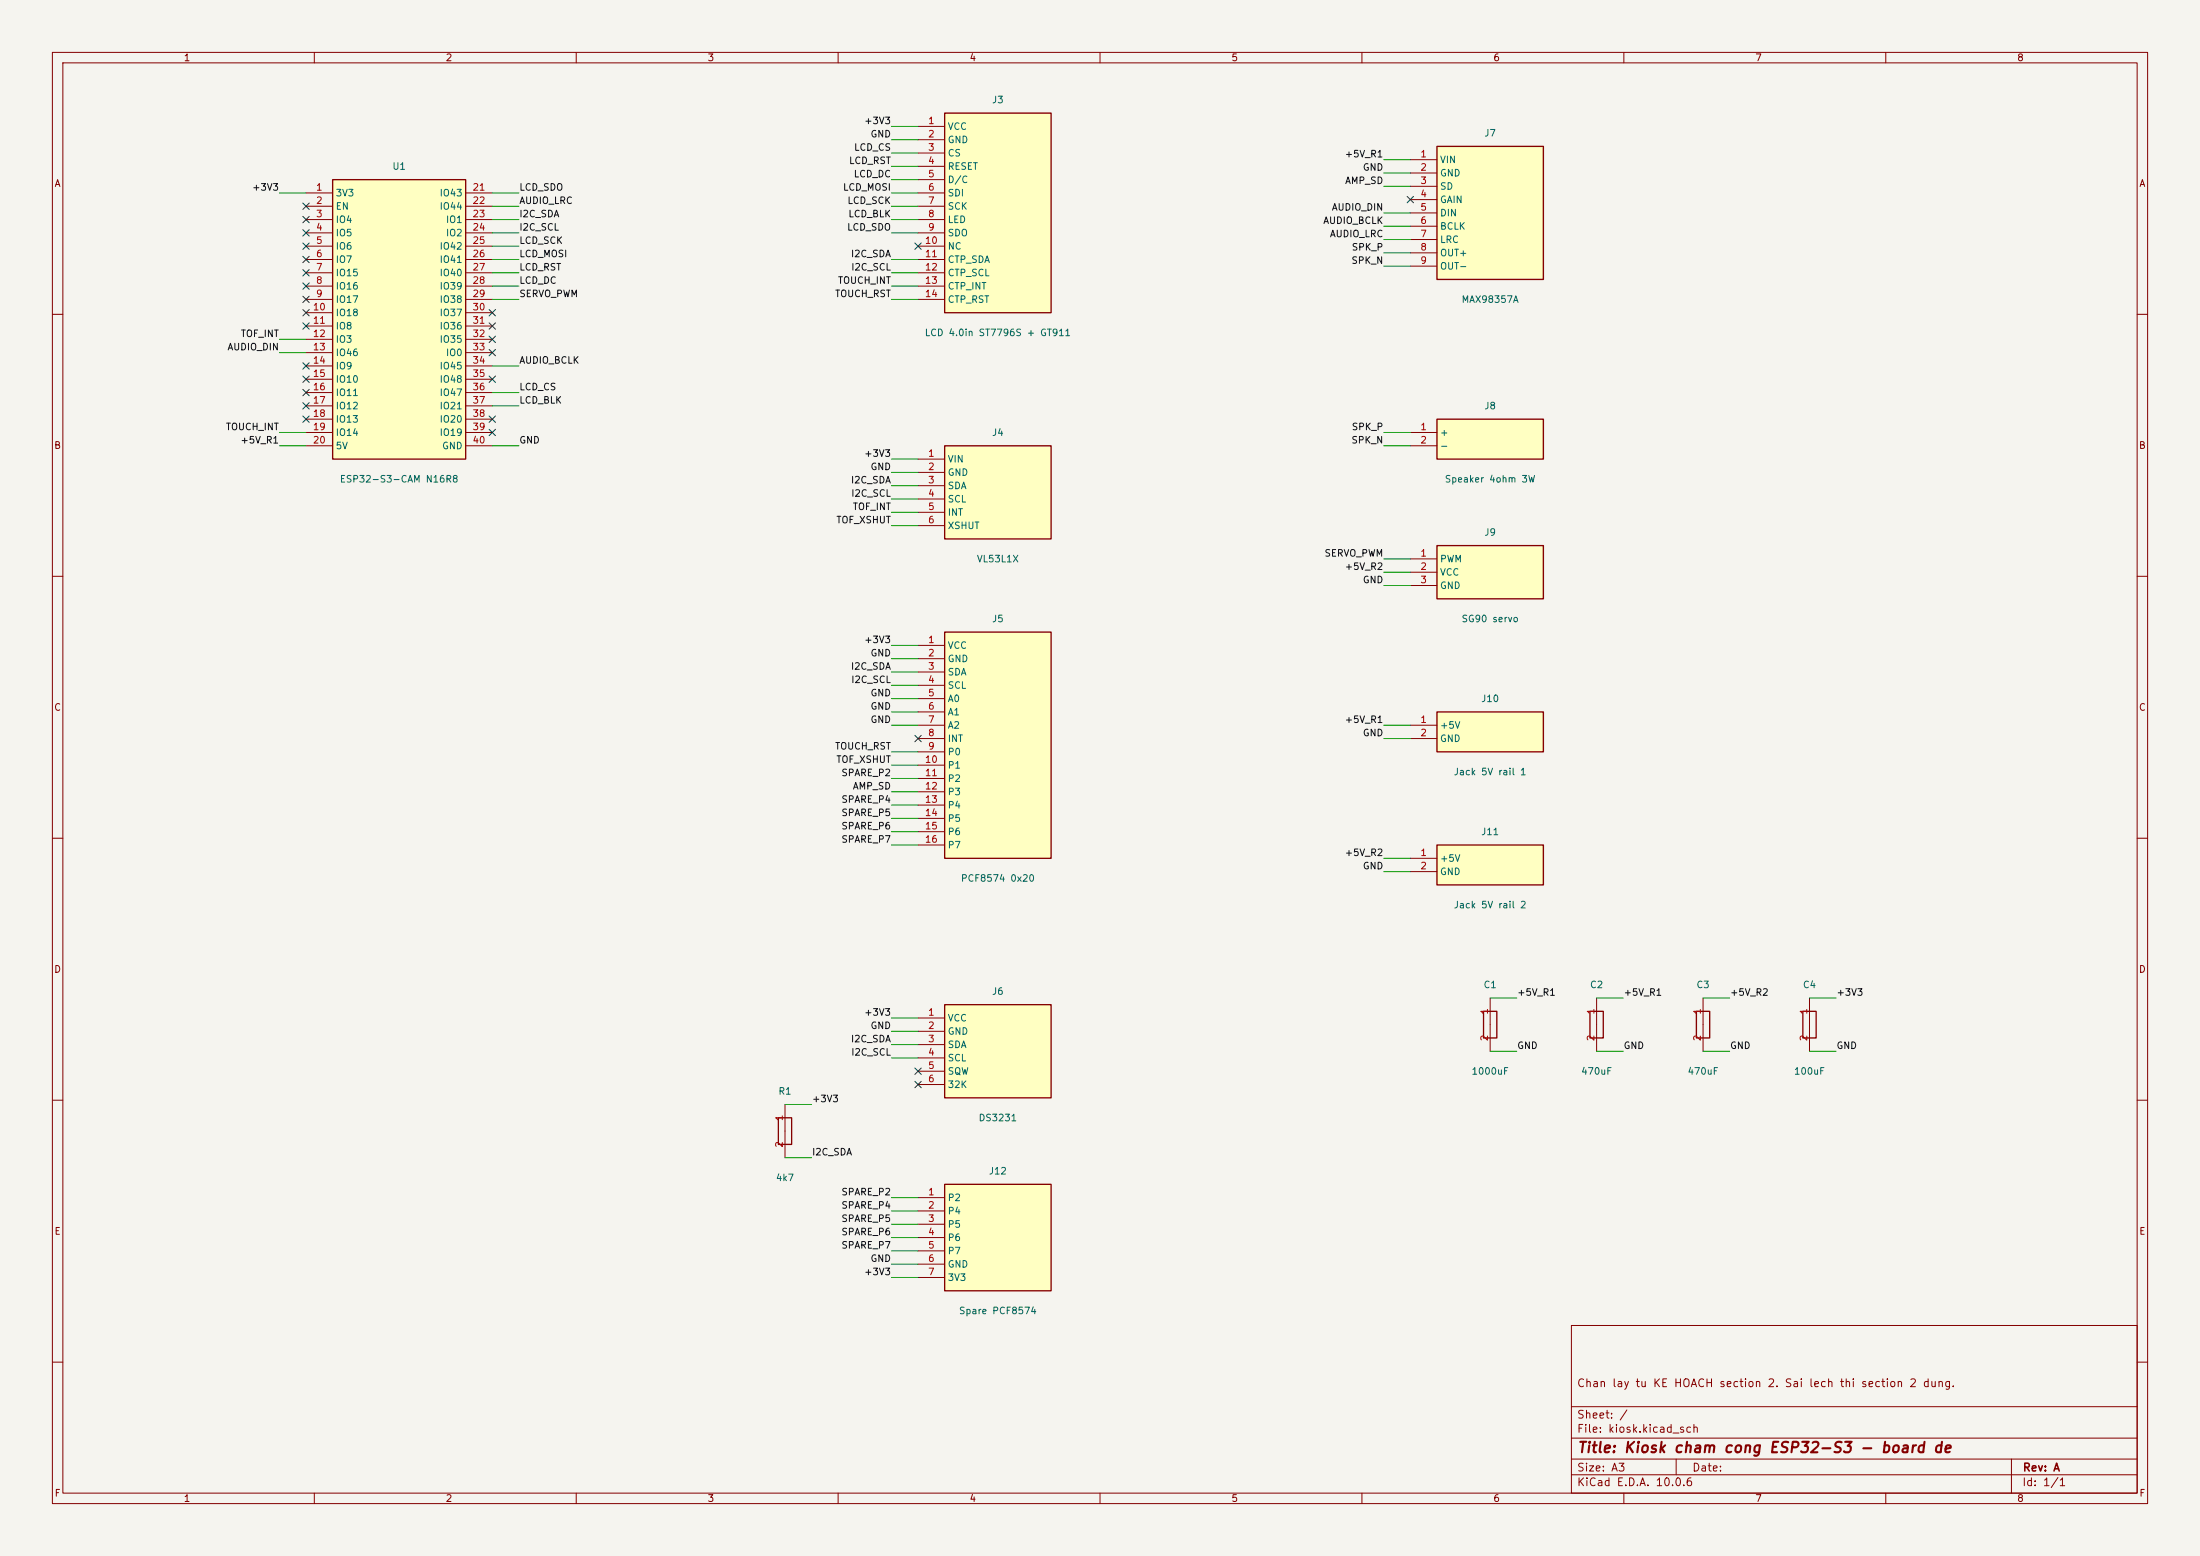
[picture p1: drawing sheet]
<svg xmlns="http://www.w3.org/2000/svg" width="420mm" height="297mm" viewBox="0 0 420 297" stroke-linecap="round" stroke-linejoin="round" font-family="sans-serif">
<path d="M0 0h420v297h-420z" fill="#f5f4ef" stroke="#f5f4ef" stroke-width=".19"/>
<g fill="none" stroke="#840000" stroke-width=".19">
<path d="M10 10h400v277h-400zM12 12h396v273h-396zM60 10v2M110 10v2M160 10v2M210 10v2M260 10v2M310 10v2M360 10v2M10 60h2M408 60h2M10 110h2"/>
<path d="M408 110h2M10 160h2M408 160h2M10 210h2M408 210h2M300 253h108v32h-108zM10 260h2M300 278.5h108M300 274.5h108M300 268.5h108M320 278.5v3M384 278.5v6.5"/>
<path d="M408 260h2M60 285v2M110 285v2M160 285v2M210 285v2M260 285v2M300 281.5h108M310 285v2M360 285v2"/>
</g>
<path d="M274.3 104.1h20.3v10.2h-20.3z" fill="#ffffc2"/>
<path d="M274.3 104.1h20.3v10.2h-20.3z" fill="none" stroke="#840000" stroke-width=".25"/>
<path d="M269.2 106.7h5.1M269.2 109.2h5.1M269.2 111.8h5.1" fill="none" stroke="#840000" stroke-width=".19"/>
<path d="M274.3 80h20.3v7.6h-20.3z" fill="#ffffc2"/>
<path d="M274.3 80h20.3v7.6h-20.3zM303.5 193h2.6v5.1h-2.6zM344.2 193h2.5v5.1h-2.5z" fill="none" stroke="#840000" stroke-width=".25"/>
<path d="M269.2 82.6h5.1M269.2 85.1h5.1M304.8 190.5v10.2M345.4 190.5v10.2" fill="none" stroke="#840000" stroke-width=".19"/>
<path d="M180.3 85.1h20.4v17.8h-20.4z" fill="#ffffc2"/>
<path d="M180.3 85.1h20.4v17.8h-20.4z" fill="none" stroke="#840000" stroke-width=".25"/>
<path d="M175.3 87.6h5M175.3 90.2h5M175.3 92.7h5M175.3 95.3h5M175.3 97.8h5M175.3 100.3h5" fill="none" stroke="#840000" stroke-width=".19"/>
<path d="M274.3 161.3h20.3v7.6h-20.3z" fill="#ffffc2"/>
<path d="M274.3 161.3h20.3v7.6h-20.3z" fill="none" stroke="#840000" stroke-width=".25"/>
<path d="M269.2 163.8h5.1M269.2 166.4h5.1" fill="none" stroke="#840000" stroke-width=".19"/>
<path d="M180.3 120.7h20.4v43.1h-20.4z" fill="#ffffc2"/>
<path d="M180.3 120.7h20.4v43.1h-20.4zM148.6 213.4h2.5v5h-2.5z" fill="none" stroke="#840000" stroke-width=".25"/>
<g fill="none" stroke="#840000" stroke-width=".19">
<path d="M175.3 123.2h5M175.3 125.7h5M175.3 128.3h5M175.3 130.8h5M175.3 133.4h5M175.3 135.9h5M175.3 138.4h5M175.3 141h5M175.3 143.5h5M175.3 146.1h5M175.3 148.6h5M175.3 151.1h5"/>
<path d="M175.3 153.7h5M175.3 156.2h5M175.3 158.8h5M175.3 161.3h5M149.9 210.8v10.2"/>
</g>
<path d="M180.3 191.8h20.4v17.8h-20.4z" fill="#ffffc2"/>
<path d="M180.3 191.8h20.4v17.8h-20.4z" fill="none" stroke="#840000" stroke-width=".25"/>
<path d="M175.3 194.3h5M175.3 196.9h5M175.3 199.4h5M175.3 201.9h5M175.3 204.5h5M175.3 207h5" fill="none" stroke="#840000" stroke-width=".19"/>
<path d="M180.3 226.1h20.4v20.3h-20.4z" fill="#ffffc2"/>
<path d="M180.3 226.1h20.4v20.3h-20.4z" fill="none" stroke="#840000" stroke-width=".25"/>
<path d="M175.3 228.6h5M175.3 231.1h5M175.3 233.7h5M175.3 236.2h5M175.3 238.8h5M175.3 241.3h5M175.3 243.8h5" fill="none" stroke="#840000" stroke-width=".19"/>
<path d="M274.3 27.9h20.3v25.4h-20.3z" fill="#ffffc2"/>
<path d="M274.3 27.9h20.3v25.4h-20.3zM283.2 193h2.5v5.1h-2.5zM323.8 193h2.6v5.1h-2.6z" fill="none" stroke="#840000" stroke-width=".25"/>
<path d="M269.2 30.5h5.1M269.2 33h5.1M269.2 35.6h5.1M269.2 38.1h5.1M269.2 40.6h5.1M269.2 43.2h5.1M269.2 45.7h5.1M269.2 48.3h5.1M269.2 50.8h5.1M284.5 190.5v10.2M325.1 190.5v10.2" fill="none" stroke="#840000" stroke-width=".19"/>
<path d="M274.3 135.9h20.3v7.6h-20.3z" fill="#ffffc2"/>
<path d="M274.3 135.9h20.3v7.6h-20.3z" fill="none" stroke="#840000" stroke-width=".25"/>
<path d="M269.2 138.4h5.1M269.2 141h5.1" fill="none" stroke="#840000" stroke-width=".19"/>
<path d="M63.5 34.3h25.4v53.3h-25.4z" fill="#ffffc2"/>
<path d="M63.5 34.3h25.4v53.3h-25.4z" fill="none" stroke="#840000" stroke-width=".25"/>
<g fill="none" stroke="#840000" stroke-width=".19">
<path d="M58.4 36.8h5.1M58.4 39.4h5.1M88.9 36.8h5.1M88.9 39.4h5.1M58.4 41.9h5.1M58.4 44.5h5.1M58.4 47h5.1M58.4 49.5h5.1M58.4 52.1h5.1M58.4 54.6h5.1M58.4 57.2h5.1M58.4 59.7h5.1"/>
<path d="M88.9 41.9h5.1M88.9 44.5h5.1M88.9 47h5.1M88.9 49.5h5.1M88.9 52.1h5.1M88.9 54.6h5.1M88.9 57.2h5.1M88.9 59.7h5.1M58.4 62.2h5.1M58.4 64.8h5.1M58.4 67.3h5.1M58.4 69.9h5.1"/>
<path d="M58.4 72.4h5.1M58.4 74.9h5.1M58.4 77.5h5.1M88.9 62.2h5.1M88.9 64.8h5.1M88.9 67.3h5.1M88.9 69.9h5.1M88.9 72.4h5.1M88.9 74.9h5.1M88.9 77.5h5.1M58.4 80h5.1M58.4 82.6h5.1"/>
<path d="M58.4 85.1h5.1M88.9 80h5.1M88.9 82.6h5.1M88.9 85.1h5.1"/>
</g>
<path d="M180.3 21.6h20.4v38.1h-20.4z" fill="#ffffc2"/>
<path d="M180.3 21.6h20.4v38.1h-20.4z" fill="none" stroke="#840000" stroke-width=".25"/>
<g fill="none" stroke="#840000" stroke-width=".19">
<path d="M175.3 24.1h5M175.3 26.7h5M175.3 29.2h5M175.3 31.8h5M175.3 34.3h5M175.3 36.8h5M175.3 39.4h5M175.3 41.9h5M175.3 44.5h5M175.3 47h5M175.3 49.5h5M175.3 52.1h5"/>
<path d="M175.3 54.6h5M175.3 57.2h5"/>
</g>
<g fill="none" stroke="#009600" stroke-width=".19">
<path d="M53.3 36.8h5.1M94 36.8h5.1M94 39.4h5.1M170.2 36.8h5.1M170.2 39.4h5.1M170.2 31.8h5.1M170.2 24.1h5.1M170.2 26.7h5.1M170.2 29.2h5.1M170.2 34.3h5.1M264.2 35.6h5M264.2 30.5h5"/>
<path d="M264.2 33h5M94 41.9h5.1M94 44.5h5.1M94 47h5.1M94 49.5h5.1M94 54.6h5.1M94 57.2h5.1M94 52.1h5.1M170.2 41.9h5.1M170.2 44.5h5.1M170.2 49.5h5.1M170.2 54.6h5.1"/>
<path d="M170.2 57.2h5.1M170.2 52.1h5.1M264.2 50.8h5M264.2 40.6h5M264.2 43.2h5M264.2 45.7h5M264.2 48.3h5M53.3 64.8h5.1M53.3 67.3h5.1M94 69.9h5.1M94 74.9h5.1M94 77.5h5.1"/>
<path d="M53.3 82.6h5.1M53.3 85.1h5.1M94 85.1h5.1M170.2 97.8h5.1M170.2 90.2h5.1M170.2 92.7h5.1M170.2 95.3h5.1M170.2 87.6h5.1M264.2 82.6h5M264.2 85.1h5M170.2 100.3h5.1M264.2 111.8h5"/>
<path d="M264.2 106.7h5M264.2 109.2h5M170.2 125.7h5.1M170.2 123.2h5.1M170.2 138.4h5.1M170.2 130.8h5.1M170.2 133.4h5.1M170.2 135.9h5.1M170.2 128.3h5.1M264.2 138.4h5M170.2 143.5h5.1M170.2 158.8h5.1"/>
<path d="M170.2 146.1h5.1M170.2 148.6h5.1M170.2 151.1h5.1M170.2 153.7h5.1M170.2 156.2h5.1M264.2 141h5M170.2 161.3h5.1M264.2 166.4h5M264.2 163.8h5M170.2 194.3h5.1M170.2 196.9h5.1M170.2 199.4h5.1"/>
<path d="M284.5 190.5h5.1M304.8 190.5h5.1M325.1 190.5h5.1M345.4 190.5h5.1M149.9 210.8h5M170.2 201.9h5.1M284.5 200.7h5.1M304.8 200.7h5.1M325.1 200.7h5.1M345.4 200.7h5.1M149.9 221h5M170.2 228.6h5.1"/>
<path d="M170.2 231.1h5.1M170.2 233.7h5.1M170.2 236.2h5.1M170.2 238.8h5.1M170.2 241.3h5.1M170.2 243.8h5.1"/>
</g>
<g fill="none" stroke="#000084" stroke-width=".19">
<path d="M57.8 38.8l1.2 1.2M59 38.8l-1.2 1.2M268.6 37.5l1.2 1.2M269.8 37.5l-1.2 1.2M57.8 54l1.2 1.2M57.8 56.5l1.2 1.3M57.8 59.1l1.2 1.2M57.8 51.5l1.2 1.2M57.8 48.9l1.2 1.2M57.8 41.3l1.2 1.2M57.8 43.8l1.2 1.3M57.8 46.4l1.2 1.2"/>
<path d="M59 54l-1.2 1.2M59 56.5l-1.2 1.3M59 59.1l-1.2 1.2M59 51.5l-1.2 1.2M59 48.9l-1.2 1.2M59 41.3l-1.2 1.2M59 43.8l-1.2 1.3M59 46.4l-1.2 1.2M93.4 59.1l1.2 1.2M94.6 59.1l-1.2 1.2M174.7 46.4l1.2 1.2M175.9 46.4l-1.2 1.2"/>
<path d="M57.8 71.8l1.2 1.2M57.8 74.3l1.2 1.2M57.8 76.9l1.2 1.2M57.8 79.4l1.2 1.2M57.8 61.6l1.2 1.2M57.8 69.2l1.2 1.3M59 71.8l-1.2 1.2M59 74.3l-1.2 1.2M59 76.9l-1.2 1.2M59 79.4l-1.2 1.2M59 61.6l-1.2 1.2M59 69.2l-1.2 1.3"/>
<path d="M93.4 61.6l1.2 1.2M93.4 64.2l1.2 1.2M93.4 66.7l1.2 1.2M93.4 71.8l1.2 1.2M93.4 79.4l1.2 1.2M94.6 61.6l-1.2 1.2M94.6 64.2l-1.2 1.2M94.6 66.7l-1.2 1.2M94.6 71.8l-1.2 1.2M94.6 79.4l-1.2 1.2M93.4 81.9l1.2 1.3M94.6 81.9l-1.2 1.3"/>
<path d="M174.7 140.4l1.2 1.2M175.9 140.4l-1.2 1.2M174.7 203.9l1.2 1.2M174.7 206.4l1.2 1.2M175.9 203.9l-1.2 1.2M175.9 206.4l-1.2 1.2"/>
</g>
<text font-size="2" fill="#840000" x="301" y="277.8">Title: Kiosk cham cong ESP32-S3 - board de</text>
<g font-size="1.5" fill="#840000">
<text x="300.9" y="265.1">Chan lay tu KE HOACH section 2. Sai lech thi section 2 dung.</text>
<text x="300.9" y="273.8">File: kiosk.kicad_sch</text>
<text x="300.9" y="271.1">Sheet: /</text>
<text x="300.9" y="281.2">Size: A3</text>
<text x="322.9" y="281.2">Date:</text>
<text x="386" y="281.2">Rev: A</text>
<text x="300.9" y="284">KiCad E.D.A. 10.0.6</text>
<text x="385.9" y="284">Id: 1/1</text>
</g>
<g font-size="1.3" fill="#840000">
<text x="35" y="12">1</text>
<text x="85" y="12">2</text>
<text x="135" y="12">3</text>
<text x="185" y="12">4</text>
<text x="235" y="12">5</text>
<text x="285" y="12">6</text>
<text x="335" y="12">7</text>
<text x="385" y="12">8</text>
<text x="10.3" y="36">A</text>
<text x="408.3" y="36">A</text>
<text x="10.2" y="86">B</text>
<text x="408.2" y="86">B</text>
<text x="10.2" y="136">C</text>
<text x="408.2" y="136">C</text>
<text x="10.2" y="186">D</text>
<text x="408.2" y="186">D</text>
<text x="10.3" y="236">E</text>
<text x="408.3" y="236">E</text>
<text x="10.3" y="286">F</text>
<text x="35" y="287">1</text>
<text x="85" y="287">2</text>
<text x="135" y="287">3</text>
<text x="185" y="287">4</text>
<text x="235" y="287">5</text>
<text x="285" y="287">6</text>
<text x="335" y="287">7</text>
<text x="385" y="287">8</text>
<text x="408.3" y="286">F</text>
</g>
<g font-size="1.3" fill="#a90000">
<text x="177.1" y="24">1</text>
<text x="177.1" y="26.5">2</text>
<text x="177.1" y="29.1">3</text>
<text x="177.1" y="31.6">4</text>
<text x="177.1" y="34.2">5</text>
<text x="271" y="30.3">1</text>
<text x="271" y="32.9">2</text>
<text x="271" y="35.4">3</text>
<text x="60.2" y="36.7">1</text>
<text x="60.2" y="39.2">2</text>
<text x="60.2" y="41.8">3</text>
<text x="90.1" y="36.7">21</text>
<text x="90.1" y="39.2">22</text>
<text x="90.1" y="41.8">23</text>
<text x="177.1" y="36.7">6</text>
<text x="177.1" y="39.2">7</text>
<text x="177.1" y="41.8">8</text>
<text x="271" y="38">4</text>
<text x="271" y="40.5">5</text>
<text x="60.2" y="44.3">4</text>
<text x="60.2" y="46.9">5</text>
<text x="90.1" y="44.3">24</text>
<text x="90.1" y="46.9">25</text>
<text x="176.5" y="46.9">10</text>
<text x="177.1" y="44.3">9</text>
<text x="271" y="43">6</text>
<text x="271" y="45.6">7</text>
<text x="60.2" y="49.4">6</text>
<text x="60.2" y="51.9">7</text>
<text x="90.1" y="49.4">26</text>
<text x="90.1" y="51.9">27</text>
<text x="176.5" y="49.4">11</text>
<text x="176.5" y="51.9">12</text>
<text x="271" y="48.1">8</text>
<text x="271" y="50.7">9</text>
<text x="59.6" y="59.6">10</text>
<text x="60.2" y="54.5">8</text>
<text x="60.2" y="57">9</text>
<text x="90.1" y="54.5">28</text>
<text x="90.1" y="57">29</text>
<text x="90.1" y="59.6">30</text>
<text x="176.5" y="54.5">13</text>
<text x="176.5" y="57">14</text>
<text x="59.6" y="62.1">11</text>
<text x="59.6" y="64.6">12</text>
<text x="90.1" y="62.1">31</text>
<text x="90.1" y="64.6">32</text>
<text x="59.6" y="67.2">13</text>
<text x="59.6" y="69.7">14</text>
<text x="90.1" y="67.2">33</text>
<text x="90.1" y="69.7">34</text>
<text x="59.6" y="72.3">15</text>
<text x="59.6" y="74.8">16</text>
<text x="59.6" y="77.3">17</text>
<text x="90.1" y="72.3">35</text>
<text x="90.1" y="74.8">36</text>
<text x="90.1" y="77.3">37</text>
<text x="59.6" y="79.9">18</text>
<text x="59.6" y="82.4">19</text>
<text x="90.1" y="79.9">38</text>
<text x="90.1" y="82.4">39</text>
<text x="271" y="82.4">1</text>
<text x="59.6" y="85">20</text>
<text x="90.1" y="85">40</text>
<text x="177.1" y="87.5">1</text>
<text x="271" y="85">2</text>
<text x="177.1" y="90">2</text>
<text x="177.1" y="92.6">3</text>
<text x="177.1" y="95.1">4</text>
<text x="177.1" y="97.7">5</text>
<text x="177.1" y="100.2">6</text>
<text x="271" y="106.5">1</text>
<text x="271" y="109.1">2</text>
<text x="271" y="111.6">3</text>
<text x="177.1" y="123.1">1</text>
<text x="177.1" y="125.6">2</text>
<text x="177.1" y="128.1">3</text>
<text x="177.1" y="130.7">4</text>
<text x="177.1" y="133.2">5</text>
<text x="177.1" y="135.8">6</text>
<text x="177.1" y="138.3">7</text>
<text x="177.1" y="140.8">8</text>
<text x="177.1" y="143.4">9</text>
<text x="271" y="138.3">1</text>
<text x="271" y="140.8">2</text>
<text x="176.5" y="145.9">10</text>
<text x="176.5" y="148.5">11</text>
<text x="176.5" y="151">12</text>
<text x="176.5" y="153.5">13</text>
<text x="176.5" y="156.1">14</text>
<text x="176.5" y="158.6">15</text>
<text x="176.5" y="161.2">16</text>
<text x="271" y="163.7">1</text>
<text x="271" y="166.2">2</text>
<text x="177.1" y="194.2">1</text>
<text x="177.1" y="196.7">2</text>
<text x="284.3" y="193.8" transform="rotate(-90 284.3 193.8)">1</text>
<text x="304.7" y="193.8" transform="rotate(-90 304.7 193.8)">1</text>
<text x="325" y="193.8" transform="rotate(-90 325 193.8)">1</text>
<text x="345.3" y="193.8" transform="rotate(-90 345.3 193.8)">1</text>
<text x="177.1" y="199.3">3</text>
<text x="177.1" y="201.8">4</text>
<text x="284.3" y="198.9" transform="rotate(-90 284.3 198.9)">2</text>
<text x="304.7" y="198.9" transform="rotate(-90 304.7 198.9)">2</text>
<text x="325" y="198.9" transform="rotate(-90 325 198.9)">2</text>
<text x="345.3" y="198.9" transform="rotate(-90 345.3 198.9)">2</text>
<text x="177.1" y="204.3">5</text>
<text x="177.1" y="206.9">6</text>
<text x="149.7" y="214.1" transform="rotate(-90 149.7 214.1)">1</text>
<text x="149.7" y="219.2" transform="rotate(-90 149.7 219.2)">2</text>
<text x="177.1" y="228.5">1</text>
<text x="177.1" y="231">2</text>
<text x="177.1" y="233.5">3</text>
<text x="177.1" y="236.1">4</text>
<text x="177.1" y="238.6">5</text>
<text x="177.1" y="241.2">6</text>
<text x="177.1" y="243.7">7</text>
</g>
<g font-size="1.3" fill="#006464">
<text x="189.3" y="20">J3</text>
<text x="180.8" y="25.1">VCC</text>
<text x="180.8" y="27.6">GND</text>
<text x="283.3" y="26.4">J7</text>
<text x="74.8" y="32.7">U1</text>
<text x="180.8" y="30.2">CS</text>
<text x="180.8" y="32.7">RESET</text>
<text x="180.8" y="35.3">D/C</text>
<text x="274.8" y="31.4">VIN</text>
<text x="274.8" y="34">GND</text>
<text x="64" y="37.8">3V3</text>
<text x="64" y="40.3">EN</text>
<text x="83.8" y="37.8">IO43</text>
<text x="83.8" y="40.3">IO44</text>
<text x="180.8" y="37.8">SDI</text>
<text x="180.8" y="40.3">SCK</text>
<text x="274.8" y="36.5">SD</text>
<text x="274.8" y="39.1">GAIN</text>
<text x="274.8" y="41.6">DIN</text>
<text x="64" y="42.9">IO4</text>
<text x="64" y="45.4">IO5</text>
<text x="64" y="48">IO6</text>
<text x="83.8" y="48">IO42</text>
<text x="85" y="42.9">IO1</text>
<text x="85" y="45.4">IO2</text>
<text x="180.8" y="42.9">LED</text>
<text x="180.8" y="45.4">SDO</text>
<text x="180.8" y="48">NC</text>
<text x="274.8" y="44.1">BCLK</text>
<text x="274.8" y="46.7">LRC</text>
<text x="64" y="50.5">IO7</text>
<text x="64" y="53">IO15</text>
<text x="83.8" y="50.5">IO41</text>
<text x="83.8" y="53">IO40</text>
<text x="180.8" y="50.5">CTP_SDA</text>
<text x="180.8" y="53">CTP_SCL</text>
<text x="274.8" y="49.2">OUT+</text>
<text x="274.8" y="51.8">OUT-</text>
<text x="64" y="55.6">IO16</text>
<text x="64" y="58.1">IO17</text>
<text x="83.8" y="55.6">IO39</text>
<text x="83.8" y="58.1">IO38</text>
<text x="180.8" y="55.6">CTP_INT</text>
<text x="180.8" y="58.1">CTP_RST</text>
<text x="278.9" y="58.1">MAX98357A</text>
<text x="64" y="60.7">IO18</text>
<text x="64" y="63.2">IO8</text>
<text x="64" y="65.7">IO3</text>
<text x="83.8" y="60.7">IO37</text>
<text x="83.8" y="63.2">IO36</text>
<text x="83.8" y="65.7">IO35</text>
<text x="176.4" y="64.5">LCD 4.0in ST7796S + GT911</text>
<text x="64" y="68.3">IO46</text>
<text x="64" y="70.8">IO9</text>
<text x="83.8" y="70.8">IO45</text>
<text x="85" y="68.3">IO0</text>
<text x="64" y="73.4">IO10</text>
<text x="64" y="75.9">IO11</text>
<text x="83.8" y="73.4">IO48</text>
<text x="83.8" y="75.9">IO47</text>
<text x="64" y="78.4">IO12</text>
<text x="64" y="81">IO13</text>
<text x="64" y="83.5">IO14</text>
<text x="83.8" y="78.4">IO21</text>
<text x="83.8" y="81">IO20</text>
<text x="83.8" y="83.5">IO19</text>
<text x="189.3" y="83.5">J4</text>
<text x="274.8" y="83.5">+</text>
<text x="283.3" y="78.4">J8</text>
<text x="64" y="86.1">5V</text>
<text x="84.3" y="86.1">GND</text>
<text x="180.8" y="88.6">VIN</text>
<text x="274.8" y="86.1">-</text>
<text x="64.8" y="92.4">ESP32-S3-CAM N16R8</text>
<text x="180.8" y="91.1">GND</text>
<text x="180.8" y="93.7">SDA</text>
<text x="275.7" y="92.4">Speaker 4ohm 3W</text>
<text x="180.8" y="96.2">SCL</text>
<text x="180.8" y="98.8">INT</text>
<text x="180.8" y="101.3">XSHUT</text>
<text x="186.4" y="107.6">VL53L1X</text>
<text x="274.8" y="107.6">PWM</text>
<text x="283.3" y="102.6">J9</text>
<text x="274.8" y="110.2">VCC</text>
<text x="274.8" y="112.7">GND</text>
<text x="189.3" y="119.1">J5</text>
<text x="278.9" y="119.1">SG90 servo</text>
<text x="180.8" y="124.2">VCC</text>
<text x="180.8" y="126.7">GND</text>
<text x="180.8" y="129.2">SDA</text>
<text x="180.8" y="131.8">SCL</text>
<text x="180.8" y="134.3">A0</text>
<text x="180.8" y="136.9">A1</text>
<text x="282.7" y="134.3">J10</text>
<text x="180.8" y="139.4">A2</text>
<text x="180.8" y="141.9">INT</text>
<text x="274.8" y="139.4">+5V</text>
<text x="274.8" y="141.9">GND</text>
<text x="180.8" y="144.5">P0</text>
<text x="180.8" y="147">P1</text>
<text x="180.8" y="149.6">P2</text>
<text x="277.4" y="148.3">Jack 5V rail 1</text>
<text x="180.8" y="152.1">P3</text>
<text x="180.8" y="154.6">P4</text>
<text x="180.8" y="157.2">P5</text>
<text x="180.8" y="159.7">P6</text>
<text x="282.7" y="159.7">J11</text>
<text x="180.8" y="162.3">P7</text>
<text x="274.8" y="164.8">+5V</text>
<text x="274.8" y="167.3">GND</text>
<text x="183.3" y="168.6">PCF8574 0x20</text>
<text x="277.4" y="173.7">Jack 5V rail 2</text>
<text x="189.3" y="190.2">J6</text>
<text x="283.1" y="188.9">C1</text>
<text x="303.4" y="188.9">C2</text>
<text x="323.8" y="188.9">C3</text>
<text x="344.1" y="188.9">C4</text>
<text x="180.8" y="195.3">VCC</text>
<text x="180.8" y="197.8">GND</text>
<text x="180.8" y="200.4">SDA</text>
<text x="180.8" y="202.9">SCL</text>
<text x="148.5" y="209.2">R1</text>
<text x="180.8" y="205.4">SQW</text>
<text x="180.8" y="208">32K</text>
<text x="280.8" y="205.4">1000uF</text>
<text x="301.7" y="205.4">470uF</text>
<text x="322.1" y="205.4">470uF</text>
<text x="342.4" y="205.4">100uF</text>
<text x="186.7" y="214.3">DS3231</text>
<text x="148" y="225.8">4k7</text>
<text x="188.7" y="224.5">J12</text>
<text x="180.8" y="229.6">P2</text>
<text x="180.8" y="232.1">P4</text>
<text x="180.8" y="234.6">P5</text>
<text x="180.8" y="237.2">P6</text>
<text x="180.8" y="239.7">P7</text>
<text x="180.8" y="242.3">GND</text>
<text x="180.8" y="244.8">3V3</text>
<text x="183" y="251.2">Spare PCF8574</text>
</g>
<g font-size="1.3" fill="#0f0f0f">
<text x="162.9" y="29.1">LCD_CS</text>
<text x="164.9" y="24">+3V3</text>
<text x="166.1" y="26.5">GND</text>
<text x="162" y="31.6">LCD_RST</text>
<text x="162.9" y="34.2">LCD_DC</text>
<text x="256.6" y="30.4">+5V_R1</text>
<text x="256.7" y="35.4">AMP_SD</text>
<text x="260.1" y="32.9">GND</text>
<text x="48" y="36.7">+3V3</text>
<text x="99" y="36.7">LCD_SDO</text>
<text x="99" y="39.2">AUDIO_LRC</text>
<text x="99" y="41.8">I2C_SDA</text>
<text x="160.8" y="36.7">LCD_MOSI</text>
<text x="161.7" y="39.2">LCD_SCK</text>
<text x="161.8" y="41.8">LCD_BLK</text>
<text x="254.1" y="40.5">AUDIO_DIN</text>
<text x="99" y="44.3">I2C_SCL</text>
<text x="99" y="46.9">LCD_SCK</text>
<text x="161.6" y="44.3">LCD_SDO</text>
<text x="252.5" y="43.1">AUDIO_BCLK</text>
<text x="253.8" y="45.6">AUDIO_LRC</text>
<text x="99" y="49.4">LCD_MOSI</text>
<text x="99" y="51.9">LCD_RST</text>
<text x="162.3" y="49.4">I2C_SDA</text>
<text x="162.4" y="51.9">I2C_SCL</text>
<text x="257.9" y="50.7">SPK_N</text>
<text x="257.9" y="48.1">SPK_P</text>
<text x="99" y="54.5">LCD_DC</text>
<text x="99" y="57">SERVO_PWM</text>
<text x="159.3" y="57">TOUCH_RST</text>
<text x="159.9" y="54.5">TOUCH_INT</text>
<text x="45.9" y="64.6">TOF_INT</text>
<text x="43.3" y="67.2">AUDIO_DIN</text>
<text x="99" y="69.7">AUDIO_BCLK</text>
<text x="99" y="74.8">LCD_CS</text>
<text x="99" y="77.3">LCD_BLK</text>
<text x="43" y="82.4">TOUCH_INT</text>
<text x="257.9" y="82.4">SPK_P</text>
<text x="45.8" y="85">+5V_R1</text>
<text x="99" y="85">GND</text>
<text x="164.9" y="87.5">+3V3</text>
<text x="257.9" y="85">SPK_N</text>
<text x="162.3" y="92.6">I2C_SDA</text>
<text x="162.4" y="95.1">I2C_SCL</text>
<text x="166.1" y="90">GND</text>
<text x="159.6" y="100.2">TOF_XSHUT</text>
<text x="162.7" y="97.7">TOF_INT</text>
<text x="252.7" y="106.6">SERVO_PWM</text>
<text x="256.6" y="109.1">+5V_R2</text>
<text x="260.1" y="111.6">GND</text>
<text x="164.9" y="123.1">+3V3</text>
<text x="166.1" y="125.6">GND</text>
<text x="162.3" y="128.1">I2C_SDA</text>
<text x="162.4" y="130.7">I2C_SCL</text>
<text x="166.1" y="133.2">GND</text>
<text x="166.1" y="135.8">GND</text>
<text x="159.3" y="143.4">TOUCH_RST</text>
<text x="166.1" y="138.3">GND</text>
<text x="256.6" y="138.3">+5V_R1</text>
<text x="260.1" y="140.8">GND</text>
<text x="159.6" y="145.9">TOF_XSHUT</text>
<text x="160.5" y="148.5">SPARE_P2</text>
<text x="160.5" y="153.5">SPARE_P4</text>
<text x="162.7" y="151">AMP_SD</text>
<text x="160.5" y="156.1">SPARE_P5</text>
<text x="160.5" y="158.6">SPARE_P6</text>
<text x="160.5" y="161.2">SPARE_P7</text>
<text x="256.6" y="163.7">+5V_R2</text>
<text x="260.1" y="166.2">GND</text>
<text x="289.5" y="190.4">+5V_R1</text>
<text x="309.9" y="190.4">+5V_R1</text>
<text x="330.2" y="190.4">+5V_R2</text>
<text x="350.5" y="190.4">+3V3</text>
<text x="164.9" y="194.2">+3V3</text>
<text x="166.1" y="196.7">GND</text>
<text x="162.3" y="199.3">I2C_SDA</text>
<text x="162.4" y="201.8">I2C_SCL</text>
<text x="289.5" y="200.5">GND</text>
<text x="309.9" y="200.5">GND</text>
<text x="330.2" y="200.5">GND</text>
<text x="350.5" y="200.5">GND</text>
<text x="154.9" y="210.7">+3V3</text>
<text x="154.9" y="220.9">I2C_SDA</text>
<text x="160.5" y="228.5">SPARE_P2</text>
<text x="160.5" y="231">SPARE_P4</text>
<text x="160.5" y="233.6">SPARE_P5</text>
<text x="160.5" y="236.1">SPARE_P6</text>
<text x="160.5" y="238.6">SPARE_P7</text>
<text x="164.9" y="243.7">+3V3</text>
<text x="166.1" y="241.2">GND</text>
</g>
</svg>
